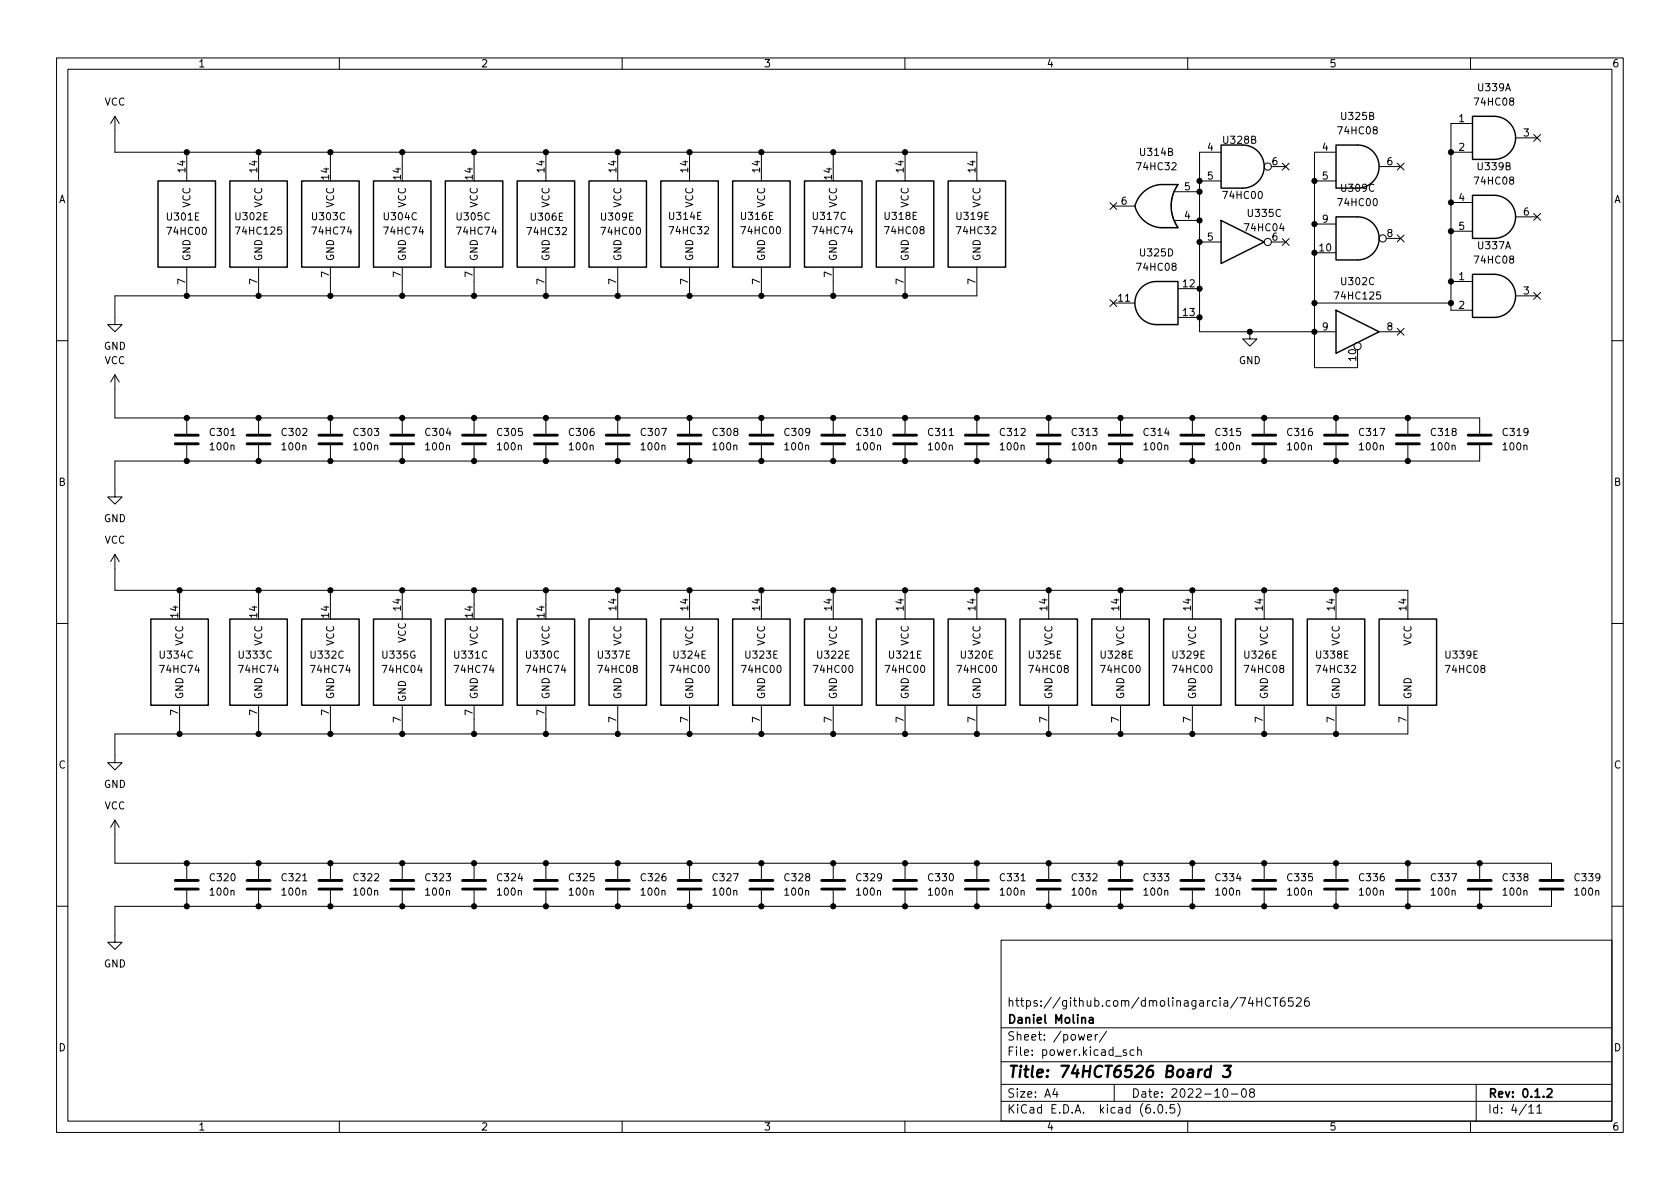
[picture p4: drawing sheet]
<svg xmlns="http://www.w3.org/2000/svg" width="297mm" height="210mm" viewBox="0 0 297 210" stroke-linecap="round" stroke-linejoin="round" font-family="sans-serif">
<g fill="none" stroke="#000" stroke-width=".18">
<path d="M10 10.2h277v190.1h-277zM12 12.2h273v186.1h-273zM60 10.2v2M110 10.2v2M160 10.2v2M210 10.2v2M260 10.2v2M20.3 20.6v6.3h152.4v5.1M20.3 20.6l-.7 1.2M20.3 20.6l.8 1.2M33 26.9v5.1M45.7 26.9v5.1"/>
<path d="M58.4 26.9v2.6M71.1 26.9v2.6M83.8 26.9v2.6M96.5 26.9v5.1M109.2 26.9v5.1M121.9 26.9v5.1M134.6 26.9v5.1M147.3 26.9v2.6M160 26.9v5.1M196.2 35.8l1.3 1.3M196.8 36.4h3.9M197.5 35.8l-1.3 1.3"/>
<path d="M205.1 32.6h3.2a6.7 6.7 0 0 0 0 7.7h-3.2M207.8 39h4.3M207.8 33.9h4.3M212.1 32h3.8M215.9 26.9h-3.8v31.8h24.1M224.8 29.5h2.5M226.7 28.8l1.2 1.3M227.9 28.8l-1.2 1.3M232.4 39.6h3.8M232.4 32h3.8M236.2 26.9h-3.8v38.1h7.6v-3.2M243.8 29.5h3.8"/>
<path d="M247 28.8l1.3 1.3M248.3 28.8l-1.3 1.3M256.5 26.9h3.8M256.5 35.8h3.8M260.3 21.8h-3.8v33.1h3.8M268 38.3h3.8M268 24.4h3.8M271.2 37.7l1.2 1.3M271.2 23.8l1.2 1.2M272.4 37.7l-1.2 1.3M272.4 23.8l-1.2 1.2M33 47.2v5.1"/>
<path d="M45.7 47.2v5.1M58.4 47.2v5.1M71.1 47.2v5.1M83.8 47.2v5.1M96.5 47.2v5.1M109.2 47.2v5.1M121.9 47.2v5.1M134.6 47.2v5.1M147.3 47.2v5.1M160 47.2v5.1M172.7 47.2v5.1h-152.4v5.1h1.3l-1.3 1.3-1.3-1.3h1.3M196.2 53l1.3 1.2"/>
<path d="M196.8 53.6h3.9M197.5 53l-1.3 1.2M208.3 51h3.8M208.3 56.1h3.8M212.1 42.8h3.8M221 58.7v1.2h1.2l-1.2 1.3-1.3-1.3h1.3M224.8 42.8h2.5M226.7 42.2l1.2 1.2M227.9 42.2l-1.2 1.2M232.4 44.7h3.8M232.4 53.6h24.1M243.8 58.7h3.8"/>
<path d="M245.1 42.2h2.5M247 41.5l1.3 1.3M247 58.1l1.3 1.2M248.3 41.5l-1.3 1.3M248.3 58.1l-1.3 1.2M256.5 49.8h3.8M256.5 40.9h3.8M268 52.3h3.8M271.2 51.7l1.2 1.2M272.4 51.7l-1.2 1.2M10 60.2h2M20.3 66.3v7.6h241.3v2.8"/>
<path d="M20.3 66.3l-.7 1.3M20.3 66.3l.8 1.3M33 73.9v2.8M33 78.7v2.8M45.7 73.9v2.8M45.7 78.7v2.8M58.4 73.9v2.8M58.4 78.7v2.8M71.1 73.9v2.8M71.1 78.7v2.8M83.8 73.9v2.8M83.8 78.7v2.8"/>
<path d="M96.5 73.9v2.8M96.5 78.7v2.8M109.2 73.9v2.8M109.2 78.7v2.8M121.9 73.9v2.8M121.9 78.7v2.8M134.6 73.9v2.8M134.6 78.7v2.8M147.3 73.9v2.8M147.3 78.7v2.8M160 73.9v2.8M160 78.7v2.8"/>
<path d="M172.7 73.9v2.8M172.7 78.7v2.8M185.4 73.9v2.8M185.4 78.7v2.8M198.1 73.9v2.8M198.1 78.7v2.8M210.8 73.9v2.8M210.8 78.7v2.8M223.5 73.9v2.8M223.5 78.7v2.8M236.2 73.9v2.8M236.2 78.7v2.8"/>
<path d="M248.9 73.9v2.8M248.9 78.7v2.8M261.6 78.7v2.8h-241.3v6.4h-1.3l1.3 1.2 1.3-1.2h-1.3M285 60.2h2M20.3 98v6.4h228.6v5.1M20.3 98l-.7 1.3M20.3 98l.8 1.3M10 110.2h2M31.7 104.4v2.5M45.7 104.4v2.5M58.4 104.4v2.5M71.1 104.4v5.1"/>
<path d="M83.8 104.4v2.5M96.5 104.4v2.5M109.2 104.4v5.1M121.9 104.4v5.1M134.6 104.4v5.1M147.3 104.4v5.1M160 104.4v5.1M172.7 104.4v5.1M185.4 104.4v5.1M198.1 104.4v5.1M210.8 104.4v5.1M223.5 104.4v5.1"/>
<path d="M236.2 104.4v5.1M285 110.2h2M31.7 124.7v5.1M45.7 124.7v5.1M58.4 124.7v5.1M71.1 124.7v5.1M83.8 124.7v5.1M96.5 124.7v5.1M109.2 124.7v5.1M121.9 124.7v5.1M134.6 124.7v5.1M147.3 124.7v5.1"/>
<path d="M160 124.7v5.1M172.7 124.7v5.1M185.4 124.7v5.1M198.1 124.7v5.1M210.8 124.7v5.1M223.5 124.7v5.1M236.2 124.7v5.1M248.9 124.7v5.1h-228.6v5.1h1.3l-1.3 1.2-1.3-1.2h1.3M20.3 145v7.6h254v2.8M20.3 145l-.7 1.3M20.3 145l.8 1.3M33 152.6v2.8"/>
<path d="M33 157.5v2.8M45.7 152.6v2.8M45.7 157.5v2.8M58.4 152.6v2.8M58.4 157.5v2.8M71.1 152.6v2.8M71.1 157.5v2.8M83.8 152.6v2.8M83.8 157.5v2.8M96.5 152.6v2.8M96.5 157.5v2.8M109.2 152.6v2.8"/>
<path d="M109.2 157.5v2.8M121.9 152.6v2.8M121.9 157.5v2.8M134.6 152.6v2.8M134.6 157.5v2.8M147.3 152.6v2.8M147.3 157.5v2.8M160 152.6v2.8M160 157.5v2.8M172.7 152.6v2.8M172.7 157.5v2.8M185.4 152.6v2.8"/>
<path d="M185.4 157.5v2.8M198.1 152.6v2.8M198.1 157.5v2.8M210.8 152.6v2.8M210.8 157.5v2.8M223.5 152.6v2.8M223.5 157.5v2.8M236.2 152.6v2.8M236.2 157.5v2.8M248.9 152.6v2.8M248.9 157.5v2.8M261.6 152.6v2.8"/>
<path d="M261.6 157.5v2.8M274.3 157.5v2.8h-254v6.3h-1.3l1.3 1.3 1.3-1.3h-1.3M10 160.2h2M177 166.3h108v32h-108zM221.1 176.4l-.4 1h.9M221.4 176.9v1M222.2 176.4v1.5M222.2 177.1h.9M223.1 176.4v1.5M224.6 176.6a.6 .6 0 0 0-.7 0 .6 .6 0 0 0-.2 .7 .56 .56 0 0 0 .3 .6 .56 .56 0 0 0 .6-.1M225.1 176.4h.8M225.5 176.4v1.5"/>
<path d="M227.1 176.4a.59 .59 0 0 0-.7 .7v.5l.1 .3h.4l.2-.1 .1-.5-.1-.2-.5-.1-.2 .3M228.6 176.4h-.7l-.1 .7 .2-.1 .5 .1 .1 .2v.5l-.2 .1-.6-.1M229.2 176.6l.6-.2 .2 .2 .1 .3-1 1h1M231.4 176.4a.59 .59 0 0 0-.8 .7v.5l.2 .3h.4l.2-.1 .1-.5-.1-.2-.5-.1-.3 .3M285 160.2h2M60 198.3v2M110 198.3v2M160 198.3v2M177 194.8h108M177 191.8h108M177 187.8h108M177 181.8h108"/>
<path d="M186.5 192.5l-.4 1h1M186.9 193v1M192.3 183.4l.7-.1-.1-.3-.4-.1-.2 .2 .1 .8h.5M193.6 182.9v1M194.1 182.9l-.3 .1-.2 .2M195.6 182.4l-1.2 1.9M197 191.8v3M199.1 185.7l-.3-.1-.2 .2v.3l.5 .1v.4h-.5M200.5 185.7l-.4-.1-.3 .3v.4l.1 .3h.6M201.1 185.8l.3-.2 .3 .1 .1 .9M201.1 185.1v1.5M204.1 196.7v.1"/>
<path d="M204.9 195.4l.2-.1a.81 .81 0 0 1 .6 .7 .81 .81 0 0 1-.3 .8h-.2a.81 .81 0 0 1-.6-.6 .81 .81 0 0 1 .3-.8zM206.2 196.7v.1M207.6 195.3h-.7v.7l.2-.1 .5 .1 .1 .2-.1 .5-.2 .1-.5-.1M208.2 195.1a1.72 1.72 0 0 1 0 2.3M210 198.3v2M216.4 192.6l.2-.1a.81 .81 0 0 1 .6 .7 .81 .81 0 0 1-.3 .8h-.2a.81 .81 0 0 1-.6-.6 .81 .81 0 0 1 .3-.8zM217.7 193.5h1.2M219.7 192.6l.2-.1a.81 .81 0 0 1 .5 .7 .81 .81 0 0 1-.3 .8h-.1a.81 .81 0 0 1-.6-.6 .81 .81 0 0 1 .3-.8zM221.2 193.2l-.3-.3 .1-.2 .2-.2 .4 .1 .2 .2-.1 .2-.6 .2-.2 .3 .1 .4 .2 .1h.4l.2-.3-.1-.4-.2-.1M260 198.3v2M261 191.8v6.5M270.3 195.8l.4-.5v1.5"/>
<path d="M270.3 196.8h.9M271.7 195.8l.5-.5v1.5M271.7 196.8h.9"/>
<circle cx="224.2" cy="29.5" r=".63"/>
<circle cx="224.2" cy="42.8" r=".63"/>
<circle cx="244.5" cy="42.2" r=".63"/>
<circle cx="240" cy="61.2" r=".63"/>
</g>
<path d="M192.6 180h.6l.1 .9M193.3 180.3l-.5 .1a.29 .29 0 0 0-.3 .2 .29 .29 0 0 0 .3 .3h.5M273.6 192.7l.5-.2 .2 .2 .1 .3-.9 1h.9" fill="none" stroke="#000" stroke-width=".3"/>
<path d="M214 189.2a.66 .66 0 0 0-.9 .3l-.1 .6 .1 .3 .2 .1 .6-.1M214.1 188.5l-.2 2M216.4 188.5h1.3l-.8 .7h.3l.3 .2v.2l-.2 .7-.3 .2h-.5l-.3-.2" fill="none" stroke="#000" stroke-width=".4"/>
<g fill="none" stroke="#000" stroke-width=".25">
<path d="M27.9 32h10.2v15.2h-10.2zM40.6 32h10.2v15.2h-10.2zM53.3 32h10.2v15.2h-10.2zM66 32h10.2v15.2h-10.2zM78.7 32h10.2v15.2h-10.2zM91.4 32h10.2v15.2h-10.2zM104.1 32h10.2v15.2h-10.2zM116.8 32h10.2v15.2h-10.2zM129.5 32h10.2v15.2h-10.2zM142.2 32h10.2v15.2h-10.2zM154.9 32h10.2v15.2h-10.2zM167.6 32h10.2v15.2h-10.2z"/>
<path d="M200.7 36.4a5.2 5.2 0 0 1 4.4-3.8h3.2a6.6 6.6 0 0 0 0 7.6l-3.2 .1a5.1 5.1 0 0 1-4.4-3.9M215.9 39l7.6 3.8-7.6 3.8zM215.9 25.6h3.8a3.8 3.8 0 0 1 3.8 3.9 3.8 3.8 0 0 1-3.8 3.8h-3.8zM236.2 38.3h3.8a3.8 3.8 0 0 1 3.8 3.9 3.8 3.8 0 0 1-3.8 3.8h-3.8zM236.2 25.6h3.8a3.8 3.8 0 0 1 3.8 3.9 3.8 3.8 0 0 1-3.8 3.8h-3.8zM260.3 34.5h3.9a3.8 3.8 0 0 1 3.8 3.8 3.8 3.8 0 0 1-3.8 3.9h-3.9zM260.3 20.6h3.9a3.8 3.8 0 0 1 3.8 3.8 3.8 3.8 0 0 1-3.8 3.8h-3.9zM201.8 50.9a3.8 3.8 0 0 1 2.7-1.1h3.8v7.6h-3.8a3.8 3.8 0 0 1-3.5-2.4 3.8 3.8 0 0 1 .8-4.1zM236.2 54.9l7.6 3.8-7.6 3.8zM260.3 48.5h3.9a3.8 3.8 0 0 1 3.8 3.8 3.8 3.8 0 0 1-3.8 3.8h-3.9zM26.7 109.5h10.1v15.2h-10.1zM40.6 109.5h10.2v15.2h-10.2z"/>
<path d="M53.3 109.5h10.2v15.2h-10.2zM66 109.5h10.2v15.2h-10.2zM78.7 109.5h10.2v15.2h-10.2zM91.4 109.5h10.2v15.2h-10.2zM104.1 109.5h10.2v15.2h-10.2zM116.8 109.5h10.2v15.2h-10.2zM129.5 109.5h10.2v15.2h-10.2zM142.2 109.5h10.2v15.2h-10.2zM154.9 109.5h10.2v15.2h-10.2zM167.6 109.5h10.2v15.2h-10.2zM180.3 109.5h10.2v15.2h-10.2zM193 109.5h10.2v15.2h-10.2z"/>
<path d="M205.7 109.5h10.2v15.2h-10.2zM218.4 109.5h10.2v15.2h-10.2zM231.1 109.5h10.2v15.2h-10.2zM243.8 109.5h10.2v15.2h-10.2z"/>
</g>
<g fill="none" stroke="#000" stroke-width=".51">
<path d="M31 78.5h4.1M31 77h4.1M43.7 78.5h4.1M43.7 77h4.1M56.4 78.5h4.1M56.4 77h4.1M69.1 78.5h4.1M69.1 77h4.1M81.8 78.5h4.1M81.8 77h4.1M94.5 78.5h4.1M94.5 77h4.1"/>
<path d="M107.2 78.5h4.1M107.2 77h4.1M119.9 78.5h4.1M119.9 77h4.1M132.6 78.5h4.1M132.6 77h4.1M145.3 78.5h4.1M145.3 77h4.1M158 78.5h4.1M158 77h4.1M170.7 78.5h4.1M170.7 77h4.1"/>
<path d="M183.4 78.5h4.1M183.4 77h4.1M196.1 78.5h4.1M196.1 77h4.1M208.8 78.5h4.1M208.8 77h4.1M221.5 78.5h4.1M221.5 77h4.1M234.2 78.5h4.1M234.2 77h4.1M246.9 78.5h4.1M246.9 77h4.1"/>
<path d="M259.6 78.5h4.1M259.6 77h4.1M31 157.2h4.1M31 155.7h4.1M43.7 157.2h4.1M43.7 155.7h4.1M56.4 157.2h4.1M56.4 155.7h4.1M69.1 157.2h4.1M69.1 155.7h4.1M81.8 157.2h4.1M81.8 155.7h4.1"/>
<path d="M94.5 157.2h4.1M94.5 155.7h4.1M107.2 157.2h4.1M107.2 155.7h4.1M119.9 157.2h4.1M119.9 155.7h4.1M132.6 157.2h4.1M132.6 155.7h4.1M145.3 157.2h4.1M145.3 155.7h4.1M158 157.2h4.1M158 155.7h4.1"/>
<path d="M170.7 157.2h4.1M170.7 155.7h4.1M183.4 157.2h4.1M183.4 155.7h4.1M196.1 157.2h4.1M196.1 155.7h4.1M208.8 157.2h4.1M208.8 155.7h4.1M221.5 157.2h4.1M221.5 155.7h4.1M234.2 157.2h4.1M234.2 155.7h4.1"/>
<path d="M246.9 157.2h4.1M246.9 155.7h4.1M259.6 157.2h4.1M259.6 155.7h4.1M272.3 157.2h4.1M272.3 155.7h4.1"/>
</g>
<g fill="#000" stroke="#000" stroke-width=".18">
<circle cx="33" cy="26.9" r=".46"/>
<circle cx="45.7" cy="26.9" r=".46"/>
<circle cx="58.4" cy="26.9" r=".46"/>
<circle cx="71.1" cy="26.9" r=".46"/>
<circle cx="83.8" cy="26.9" r=".46"/>
<circle cx="96.5" cy="26.9" r=".46"/>
<circle cx="109.2" cy="26.9" r=".46"/>
<circle cx="121.9" cy="26.9" r=".46"/>
<circle cx="134.6" cy="26.9" r=".46"/>
<circle cx="147.3" cy="26.9" r=".46"/>
<circle cx="160" cy="26.9" r=".46"/>
<circle cx="212.1" cy="32" r=".46"/>
<circle cx="212.1" cy="33.9" r=".46"/>
<circle cx="212.1" cy="39" r=".46"/>
<circle cx="232.4" cy="32" r=".46"/>
<circle cx="232.4" cy="39.6" r=".46"/>
<circle cx="256.5" cy="35.8" r=".46"/>
<circle cx="256.5" cy="26.9" r=".46"/>
<circle cx="33" cy="52.3" r=".46"/>
<circle cx="45.7" cy="52.3" r=".46"/>
<circle cx="58.4" cy="52.3" r=".46"/>
<circle cx="71.1" cy="52.3" r=".46"/>
<circle cx="83.8" cy="52.3" r=".46"/>
<circle cx="96.5" cy="52.3" r=".46"/>
<circle cx="109.2" cy="52.3" r=".46"/>
<circle cx="121.9" cy="52.3" r=".46"/>
<circle cx="134.6" cy="52.3" r=".46"/>
<circle cx="147.3" cy="52.3" r=".46"/>
<circle cx="160" cy="52.3" r=".46"/>
<circle cx="212.1" cy="42.8" r=".46"/>
<circle cx="212.1" cy="56.1" r=".46"/>
<circle cx="212.1" cy="51" r=".46"/>
<circle cx="221" cy="58.7" r=".46"/>
<circle cx="232.4" cy="58.7" r=".46"/>
<circle cx="232.4" cy="53.6" r=".46"/>
<circle cx="232.4" cy="44.7" r=".46"/>
<circle cx="256.5" cy="40.9" r=".46"/>
<circle cx="256.5" cy="53.6" r=".46"/>
<circle cx="256.5" cy="49.8" r=".46"/>
<circle cx="33" cy="73.9" r=".46"/>
<circle cx="45.7" cy="73.9" r=".46"/>
<circle cx="58.4" cy="73.9" r=".46"/>
<circle cx="71.1" cy="73.9" r=".46"/>
<circle cx="83.8" cy="73.9" r=".46"/>
<circle cx="96.5" cy="73.9" r=".46"/>
<circle cx="109.2" cy="73.9" r=".46"/>
<circle cx="121.9" cy="73.9" r=".46"/>
<circle cx="134.6" cy="73.9" r=".46"/>
<circle cx="147.3" cy="73.9" r=".46"/>
<circle cx="160" cy="73.9" r=".46"/>
<circle cx="172.7" cy="73.9" r=".46"/>
<circle cx="185.4" cy="73.9" r=".46"/>
<circle cx="198.1" cy="73.9" r=".46"/>
<circle cx="210.8" cy="73.9" r=".46"/>
<circle cx="223.5" cy="73.9" r=".46"/>
<circle cx="236.2" cy="73.9" r=".46"/>
<circle cx="248.9" cy="73.9" r=".46"/>
<circle cx="33" cy="81.5" r=".46"/>
<circle cx="45.7" cy="81.5" r=".46"/>
<circle cx="58.4" cy="81.5" r=".46"/>
<circle cx="71.1" cy="81.5" r=".46"/>
<circle cx="83.8" cy="81.5" r=".46"/>
<circle cx="96.5" cy="81.5" r=".46"/>
<circle cx="109.2" cy="81.5" r=".46"/>
<circle cx="121.9" cy="81.5" r=".46"/>
<circle cx="134.6" cy="81.5" r=".46"/>
<circle cx="147.3" cy="81.5" r=".46"/>
<circle cx="160" cy="81.5" r=".46"/>
<circle cx="172.7" cy="81.5" r=".46"/>
<circle cx="185.4" cy="81.5" r=".46"/>
<circle cx="198.1" cy="81.5" r=".46"/>
<circle cx="210.8" cy="81.5" r=".46"/>
<circle cx="223.5" cy="81.5" r=".46"/>
<circle cx="236.2" cy="81.5" r=".46"/>
<circle cx="248.9" cy="81.5" r=".46"/>
<circle cx="31.7" cy="104.4" r=".46"/>
<circle cx="45.7" cy="104.4" r=".46"/>
<circle cx="58.4" cy="104.4" r=".46"/>
<circle cx="71.1" cy="104.4" r=".46"/>
<circle cx="83.8" cy="104.4" r=".46"/>
<circle cx="96.5" cy="104.4" r=".46"/>
<circle cx="109.2" cy="104.4" r=".46"/>
<circle cx="121.9" cy="104.4" r=".46"/>
<circle cx="134.6" cy="104.4" r=".46"/>
<circle cx="147.3" cy="104.4" r=".46"/>
<circle cx="160" cy="104.4" r=".46"/>
<circle cx="172.7" cy="104.4" r=".46"/>
<circle cx="185.4" cy="104.4" r=".46"/>
<circle cx="198.1" cy="104.4" r=".46"/>
<circle cx="210.8" cy="104.4" r=".46"/>
<circle cx="223.5" cy="104.4" r=".46"/>
<circle cx="236.2" cy="104.4" r=".46"/>
<circle cx="31.7" cy="129.8" r=".46"/>
<circle cx="45.7" cy="129.8" r=".46"/>
<circle cx="58.4" cy="129.8" r=".46"/>
<circle cx="71.1" cy="129.8" r=".46"/>
<circle cx="83.8" cy="129.8" r=".46"/>
<circle cx="96.5" cy="129.8" r=".46"/>
<circle cx="109.2" cy="129.8" r=".46"/>
<circle cx="121.9" cy="129.8" r=".46"/>
<circle cx="134.6" cy="129.8" r=".46"/>
<circle cx="147.3" cy="129.8" r=".46"/>
<circle cx="160" cy="129.8" r=".46"/>
<circle cx="172.7" cy="129.8" r=".46"/>
<circle cx="185.4" cy="129.8" r=".46"/>
<circle cx="198.1" cy="129.8" r=".46"/>
<circle cx="210.8" cy="129.8" r=".46"/>
<circle cx="223.5" cy="129.8" r=".46"/>
<circle cx="236.2" cy="129.8" r=".46"/>
<circle cx="33" cy="152.6" r=".46"/>
<circle cx="45.7" cy="152.6" r=".46"/>
<circle cx="58.4" cy="152.6" r=".46"/>
<circle cx="71.1" cy="152.6" r=".46"/>
<circle cx="83.8" cy="152.6" r=".46"/>
<circle cx="96.5" cy="152.6" r=".46"/>
<circle cx="109.2" cy="152.6" r=".46"/>
<circle cx="121.9" cy="152.6" r=".46"/>
<circle cx="134.6" cy="152.6" r=".46"/>
<circle cx="147.3" cy="152.6" r=".46"/>
<circle cx="160" cy="152.6" r=".46"/>
<circle cx="172.7" cy="152.6" r=".46"/>
<circle cx="185.4" cy="152.6" r=".46"/>
<circle cx="198.1" cy="152.6" r=".46"/>
<circle cx="210.8" cy="152.6" r=".46"/>
<circle cx="223.5" cy="152.6" r=".46"/>
<circle cx="236.2" cy="152.6" r=".46"/>
<circle cx="248.9" cy="152.6" r=".46"/>
<circle cx="261.6" cy="152.6" r=".46"/>
<circle cx="33" cy="160.3" r=".46"/>
<circle cx="45.7" cy="160.3" r=".46"/>
<circle cx="58.4" cy="160.3" r=".46"/>
<circle cx="71.1" cy="160.3" r=".46"/>
<circle cx="83.8" cy="160.3" r=".46"/>
<circle cx="96.5" cy="160.3" r=".46"/>
<circle cx="109.2" cy="160.3" r=".46"/>
<circle cx="121.9" cy="160.3" r=".46"/>
<circle cx="134.6" cy="160.3" r=".46"/>
<circle cx="147.3" cy="160.3" r=".46"/>
<circle cx="160" cy="160.3" r=".46"/>
<circle cx="172.7" cy="160.3" r=".46"/>
<circle cx="185.4" cy="160.3" r=".46"/>
<circle cx="198.1" cy="160.3" r=".46"/>
<circle cx="210.8" cy="160.3" r=".46"/>
<circle cx="223.5" cy="160.3" r=".46"/>
<circle cx="236.2" cy="160.3" r=".46"/>
<circle cx="248.9" cy="160.3" r=".46"/>
<circle cx="261.6" cy="160.3" r=".46"/>
</g>
<text font-size="2.8" x="178" y="190.6">Title: 74HCT6526 Board 3</text>
<g font-size="2.1">
<text x="178" y="178">https://github.com/dmolinagarcia/74HCT6526</text>
<text x="178" y="184">Sheet: /power/</text>
<text x="178" y="181">Daniel Molina</text>
<text x="178" y="186.7">File: power.kicad_sch</text>
<text x="178" y="196.9">KiCad E.D.A. kicad (6.0.5)</text>
<text x="178" y="194.1">Size: A4</text>
<text x="200" y="194.1">Date: 2022-10-08</text>
<text x="263" y="194.1">Rev: 0.1.2</text>
<text x="263" y="196.9">Id: 4/11</text>
</g>
<g font-size="1.8">
<text x="35" y="11.9">1</text>
<text x="85" y="11.9">2</text>
<text x="135" y="11.9">3</text>
<text x="185" y="11.9">4</text>
<text x="235" y="11.9">5</text>
<text x="285" y="11.9">6</text>
<text x="261.4" y="16.1">U339A</text>
<text x="18.5" y="18.7">VCC</text>
<text x="236.8" y="23.7">74HC08</text>
<text x="237.3" y="21.2">U325B</text>
<text x="258" y="21.6">1</text>
<text x="260.9" y="18.7">74HC08</text>
<text x="201.7" y="27.6">U314B</text>
<text x="213.5" y="26.7">4</text>
<text x="216.4" y="25.4">U328B</text>
<text x="224.9" y="29.2">6</text>
<text x="233.8" y="26.7">4</text>
<text x="245.3" y="29.2">6</text>
<text x="258" y="26.7">2</text>
<text x="269.4" y="24.1">3</text>
<text x="10.3" y="35.9">A</text>
<text x="32.8" y="30.4" transform="rotate(-90 32.8 30.4)">14</text>
<text x="45.5" y="30.4" transform="rotate(-90 45.5 30.4)">14</text>
<text x="58.2" y="31.7" transform="rotate(-90 58.2 31.7)">14</text>
<text x="70.9" y="31.7" transform="rotate(-90 70.9 31.7)">14</text>
<text x="83.6" y="31.7" transform="rotate(-90 83.6 31.7)">14</text>
<text x="96.3" y="30.4" transform="rotate(-90 96.3 30.4)">14</text>
<text x="109" y="30.4" transform="rotate(-90 109 30.4)">14</text>
<text x="121.7" y="30.4" transform="rotate(-90 121.7 30.4)">14</text>
<text x="134.4" y="30.4" transform="rotate(-90 134.4 30.4)">14</text>
<text x="147.1" y="31.7" transform="rotate(-90 147.1 31.7)">14</text>
<text x="159.8" y="30.4" transform="rotate(-90 159.8 30.4)">14</text>
<text x="172.5" y="30.4" transform="rotate(-90 172.5 30.4)">14</text>
<text x="201.2" y="30.1">74HC32</text>
<text x="209.4" y="33.6">5</text>
<text x="213.5" y="31.7">5</text>
<text x="216.5" y="35.2">74HC00</text>
<text x="233.8" y="31.7">5</text>
<text x="237.3" y="33.9">U309C</text>
<text x="258" y="35.6">4</text>
<text x="260.9" y="32.6">74HC08</text>
<text x="261.4" y="30.1">U339B</text>
<text x="285.3" y="35.9">A</text>
<text x="29.6" y="39">U301E</text>
<text x="29.8" y="41.5">74HC00</text>
<text x="33.7" y="36.7" transform="rotate(-90 33.7 36.7)">VCC</text>
<text x="41.8" y="38.9">U302E</text>
<text x="42" y="41.5">74HC125</text>
<text x="46.4" y="36.7" transform="rotate(-90 46.4 36.7)">VCC</text>
<text x="55.3" y="38.9">U303C</text>
<text x="55.4" y="41.5">74HC74</text>
<text x="59.1" y="36.7" transform="rotate(-90 59.1 36.7)">VCC</text>
<text x="68" y="38.9">U304C</text>
<text x="68.1" y="41.5">74HC74</text>
<text x="71.8" y="36.7" transform="rotate(-90 71.8 36.7)">VCC</text>
<text x="80.9" y="39">U305C</text>
<text x="81" y="41.5">74HC74</text>
<text x="84.5" y="36.7" transform="rotate(-90 84.5 36.7)">VCC</text>
<text x="93.4" y="41.6">74HC32</text>
<text x="94" y="39">U306E</text>
<text x="97.2" y="36.7" transform="rotate(-90 97.2 36.7)">VCC</text>
<text x="106.4" y="39">U309E</text>
<text x="106.5" y="41.5">74HC00</text>
<text x="109.9" y="36.7" transform="rotate(-90 109.9 36.7)">VCC</text>
<text x="118.4" y="38.9">U314E</text>
<text x="118.6" y="41.4">74HC32</text>
<text x="122.6" y="36.7" transform="rotate(-90 122.6 36.7)">VCC</text>
<text x="131.1" y="38.9">U316E</text>
<text x="131.3" y="41.4">74HC00</text>
<text x="135.3" y="36.7" transform="rotate(-90 135.3 36.7)">VCC</text>
<text x="143.9" y="38.9">U317C</text>
<text x="144" y="41.4">74HC74</text>
<text x="148" y="36.7" transform="rotate(-90 148 36.7)">VCC</text>
<text x="156.5" y="38.9">U318E</text>
<text x="156.7" y="41.4">74HC08</text>
<text x="160.7" y="36.7" transform="rotate(-90 160.7 36.7)">VCC</text>
<text x="169.2" y="38.9">U319E</text>
<text x="169.4" y="41.4">74HC32</text>
<text x="173.4" y="36.7" transform="rotate(-90 173.4 36.7)">VCC</text>
<text x="198.3" y="36.2">6</text>
<text x="209.4" y="38.7">4</text>
<text x="220.3" y="40.9">74HC04</text>
<text x="220.8" y="38.3">U335C</text>
<text x="233.8" y="39.4">9</text>
<text x="236.8" y="36.4">74HC00</text>
<text x="245.3" y="41.9">8</text>
<text x="258" y="40.6">5</text>
<text x="269.4" y="38.1">6</text>
<text x="33.7" y="46.2" transform="rotate(-90 33.7 46.2)">GND</text>
<text x="46.4" y="46.2" transform="rotate(-90 46.4 46.2)">GND</text>
<text x="59.1" y="46.2" transform="rotate(-90 59.1 46.2)">GND</text>
<text x="71.8" y="46.2" transform="rotate(-90 71.8 46.2)">GND</text>
<text x="84.5" y="46.2" transform="rotate(-90 84.5 46.2)">GND</text>
<text x="97.2" y="46.2" transform="rotate(-90 97.2 46.2)">GND</text>
<text x="109.9" y="46.2" transform="rotate(-90 109.9 46.2)">GND</text>
<text x="122.6" y="46.2" transform="rotate(-90 122.6 46.2)">GND</text>
<text x="135.3" y="46.2" transform="rotate(-90 135.3 46.2)">GND</text>
<text x="148" y="46.2" transform="rotate(-90 148 46.2)">GND</text>
<text x="160.7" y="46.2" transform="rotate(-90 160.7 46.2)">GND</text>
<text x="173.4" y="46.2" transform="rotate(-90 173.4 46.2)">GND</text>
<text x="201.2" y="47.9">74HC08</text>
<text x="201.7" y="45.3">U325D</text>
<text x="213.5" y="42.5">5</text>
<text x="224.9" y="42.5">6</text>
<text x="233.3" y="44.4">10</text>
<text x="260.9" y="46.6">74HC08</text>
<text x="261.4" y="44.1">U337A</text>
<text x="32.8" y="50.3" transform="rotate(-90 32.8 50.3)">7</text>
<text x="45.5" y="50.3" transform="rotate(-90 45.5 50.3)">7</text>
<text x="58.2" y="49" transform="rotate(-90 58.2 49)">7</text>
<text x="70.9" y="49" transform="rotate(-90 70.9 49)">7</text>
<text x="83.6" y="49" transform="rotate(-90 83.6 49)">7</text>
<text x="96.3" y="50.3" transform="rotate(-90 96.3 50.3)">7</text>
<text x="109" y="50.3" transform="rotate(-90 109 50.3)">7</text>
<text x="121.7" y="50.3" transform="rotate(-90 121.7 50.3)">7</text>
<text x="134.4" y="50.3" transform="rotate(-90 134.4 50.3)">7</text>
<text x="147.1" y="49" transform="rotate(-90 147.1 49)">7</text>
<text x="159.8" y="50.3" transform="rotate(-90 159.8 50.3)">7</text>
<text x="172.5" y="50.3" transform="rotate(-90 172.5 50.3)">7</text>
<text x="197.8" y="53.3">11</text>
<text x="209.2" y="50.8">12</text>
<text x="236.3" y="53">74HC125</text>
<text x="237.3" y="50.4">U302C</text>
<text x="258" y="49.5">1</text>
<text x="269.4" y="52.1">3</text>
<text x="209.2" y="55.9">13</text>
<text x="233.8" y="58.4">9</text>
<text x="245.3" y="58.4">8</text>
<text x="258" y="54.6">2</text>
<text x="18.4" y="61.8">GND</text>
<text x="18.5" y="64.4">VCC</text>
<text x="219" y="64.4">GND</text>
<text x="239.8" y="63.8" transform="rotate(-90 239.8 63.8)">10</text>
<text x="37.2" y="77.1">C301</text>
<text x="49.9" y="77.1">C302</text>
<text x="62.6" y="77.1">C303</text>
<text x="75.3" y="77.1">C304</text>
<text x="88" y="77.1">C305</text>
<text x="100.7" y="77.1">C306</text>
<text x="113.4" y="77.1">C307</text>
<text x="126.1" y="77.1">C308</text>
<text x="138.8" y="77.1">C309</text>
<text x="151.5" y="77.1">C310</text>
<text x="164.2" y="77.1">C311</text>
<text x="176.9" y="77.1">C312</text>
<text x="189.6" y="77.1">C313</text>
<text x="202.3" y="77.1">C314</text>
<text x="215" y="77.1">C315</text>
<text x="227.7" y="77.1">C316</text>
<text x="240.4" y="77.1">C317</text>
<text x="253.1" y="77.1">C318</text>
<text x="265.8" y="77.1">C319</text>
<text x="37.3" y="79.6">100n</text>
<text x="50" y="79.6">100n</text>
<text x="62.7" y="79.6">100n</text>
<text x="75.4" y="79.6">100n</text>
<text x="88.1" y="79.6">100n</text>
<text x="100.8" y="79.6">100n</text>
<text x="113.5" y="79.6">100n</text>
<text x="126.2" y="79.6">100n</text>
<text x="138.9" y="79.6">100n</text>
<text x="151.6" y="79.6">100n</text>
<text x="164.3" y="79.6">100n</text>
<text x="177" y="79.6">100n</text>
<text x="189.7" y="79.6">100n</text>
<text x="202.4" y="79.6">100n</text>
<text x="215.1" y="79.6">100n</text>
<text x="227.8" y="79.6">100n</text>
<text x="240.5" y="79.6">100n</text>
<text x="253.2" y="79.6">100n</text>
<text x="265.9" y="79.6">100n</text>
<text x="10.3" y="85.9">B</text>
<text x="285.3" y="85.9">B</text>
<text x="18.4" y="92.3">GND</text>
<text x="18.5" y="96.1">VCC</text>
<text x="70.9" y="107.9" transform="rotate(-90 70.9 107.9)">14</text>
<text x="109" y="107.9" transform="rotate(-90 109 107.9)">14</text>
<text x="121.7" y="107.9" transform="rotate(-90 121.7 107.9)">14</text>
<text x="134.4" y="107.9" transform="rotate(-90 134.4 107.9)">14</text>
<text x="147.1" y="107.9" transform="rotate(-90 147.1 107.9)">14</text>
<text x="159.8" y="107.9" transform="rotate(-90 159.8 107.9)">14</text>
<text x="172.5" y="107.9" transform="rotate(-90 172.5 107.9)">14</text>
<text x="185.2" y="107.9" transform="rotate(-90 185.2 107.9)">14</text>
<text x="197.9" y="107.9" transform="rotate(-90 197.9 107.9)">14</text>
<text x="210.6" y="107.9" transform="rotate(-90 210.6 107.9)">14</text>
<text x="223.3" y="107.9" transform="rotate(-90 223.3 107.9)">14</text>
<text x="236" y="107.9" transform="rotate(-90 236 107.9)">14</text>
<text x="248.7" y="107.9" transform="rotate(-90 248.7 107.9)">14</text>
<text x="31.5" y="109.2" transform="rotate(-90 31.5 109.2)">14</text>
<text x="45.5" y="109.2" transform="rotate(-90 45.5 109.2)">14</text>
<text x="58.2" y="109.2" transform="rotate(-90 58.2 109.2)">14</text>
<text x="71.8" y="113.7" transform="rotate(-90 71.8 113.7)">VCC</text>
<text x="83.6" y="109.2" transform="rotate(-90 83.6 109.2)">14</text>
<text x="96.3" y="109.2" transform="rotate(-90 96.3 109.2)">14</text>
<text x="28.4" y="116.5">U334C</text>
<text x="28.5" y="119">74HC74</text>
<text x="32.4" y="114.2" transform="rotate(-90 32.4 114.2)">VCC</text>
<text x="42.4" y="116.5">U333C</text>
<text x="42.5" y="119">74HC74</text>
<text x="46.4" y="114.2" transform="rotate(-90 46.4 114.2)">VCC</text>
<text x="55.1" y="116.5">U332C</text>
<text x="55.2" y="119">74HC74</text>
<text x="59.1" y="114.2" transform="rotate(-90 59.1 114.2)">VCC</text>
<text x="67.7" y="116.5">U335G</text>
<text x="67.9" y="119">74HC04</text>
<text x="80.5" y="116.5">U331C</text>
<text x="80.6" y="119">74HC74</text>
<text x="84.5" y="114.2" transform="rotate(-90 84.5 114.2)">VCC</text>
<text x="93.2" y="116.5">U330C</text>
<text x="93.3" y="119">74HC74</text>
<text x="97.2" y="114.2" transform="rotate(-90 97.2 114.2)">VCC</text>
<text x="105.8" y="116.5">U337E</text>
<text x="106" y="119">74HC08</text>
<text x="109.9" y="114.2" transform="rotate(-90 109.9 114.2)">VCC</text>
<text x="118.7" y="119">74HC00</text>
<text x="119.2" y="116.5">U324E</text>
<text x="122.6" y="114.2" transform="rotate(-90 122.6 114.2)">VCC</text>
<text x="131.4" y="119">74HC00</text>
<text x="131.9" y="116.5">U323E</text>
<text x="135.3" y="114.2" transform="rotate(-90 135.3 114.2)">VCC</text>
<text x="144.1" y="119">74HC00</text>
<text x="144.6" y="116.5">U322E</text>
<text x="148" y="114.2" transform="rotate(-90 148 114.2)">VCC</text>
<text x="156.8" y="119">74HC00</text>
<text x="157.3" y="116.5">U321E</text>
<text x="160.7" y="114.2" transform="rotate(-90 160.7 114.2)">VCC</text>
<text x="169.5" y="119">74HC00</text>
<text x="170" y="116.5">U320E</text>
<text x="173.4" y="114.2" transform="rotate(-90 173.4 114.2)">VCC</text>
<text x="182" y="116.5">U325E</text>
<text x="182.2" y="119">74HC08</text>
<text x="186.1" y="114.2" transform="rotate(-90 186.1 114.2)">VCC</text>
<text x="194.7" y="116.5">U328E</text>
<text x="194.9" y="119">74HC00</text>
<text x="198.8" y="114.2" transform="rotate(-90 198.8 114.2)">VCC</text>
<text x="207.4" y="116.5">U329E</text>
<text x="207.6" y="119">74HC00</text>
<text x="211.5" y="114.2" transform="rotate(-90 211.5 114.2)">VCC</text>
<text x="220.1" y="116.5">U326E</text>
<text x="220.3" y="119">74HC08</text>
<text x="224.2" y="114.2" transform="rotate(-90 224.2 114.2)">VCC</text>
<text x="232.8" y="116.5">U338E</text>
<text x="233" y="119">74HC32</text>
<text x="236.9" y="114.2" transform="rotate(-90 236.9 114.2)">VCC</text>
<text x="249.6" y="114.2" transform="rotate(-90 249.6 114.2)">VCC</text>
<text x="255.7" y="116.5">U339E</text>
<text x="255.8" y="119">74HC08</text>
<text x="32.4" y="123.7" transform="rotate(-90 32.4 123.7)">GND</text>
<text x="46.4" y="123.7" transform="rotate(-90 46.4 123.7)">GND</text>
<text x="59.1" y="123.7" transform="rotate(-90 59.1 123.7)">GND</text>
<text x="71.8" y="124.2" transform="rotate(-90 71.8 124.2)">GND</text>
<text x="84.5" y="123.7" transform="rotate(-90 84.5 123.7)">GND</text>
<text x="97.2" y="123.7" transform="rotate(-90 97.2 123.7)">GND</text>
<text x="109.9" y="123.7" transform="rotate(-90 109.9 123.7)">GND</text>
<text x="122.6" y="123.7" transform="rotate(-90 122.6 123.7)">GND</text>
<text x="135.3" y="123.7" transform="rotate(-90 135.3 123.7)">GND</text>
<text x="148" y="123.7" transform="rotate(-90 148 123.7)">GND</text>
<text x="160.7" y="123.7" transform="rotate(-90 160.7 123.7)">GND</text>
<text x="173.4" y="123.7" transform="rotate(-90 173.4 123.7)">GND</text>
<text x="186.1" y="123.7" transform="rotate(-90 186.1 123.7)">GND</text>
<text x="198.8" y="123.7" transform="rotate(-90 198.8 123.7)">GND</text>
<text x="211.5" y="123.7" transform="rotate(-90 211.5 123.7)">GND</text>
<text x="224.2" y="123.7" transform="rotate(-90 224.2 123.7)">GND</text>
<text x="236.9" y="123.7" transform="rotate(-90 236.9 123.7)">GND</text>
<text x="249.6" y="123.7" transform="rotate(-90 249.6 123.7)">GND</text>
<text x="31.5" y="126.5" transform="rotate(-90 31.5 126.5)">7</text>
<text x="45.5" y="126.5" transform="rotate(-90 45.5 126.5)">7</text>
<text x="58.2" y="126.5" transform="rotate(-90 58.2 126.5)">7</text>
<text x="70.9" y="127.7" transform="rotate(-90 70.9 127.7)">7</text>
<text x="83.6" y="126.5" transform="rotate(-90 83.6 126.5)">7</text>
<text x="96.3" y="126.5" transform="rotate(-90 96.3 126.5)">7</text>
<text x="109" y="127.7" transform="rotate(-90 109 127.7)">7</text>
<text x="121.7" y="127.7" transform="rotate(-90 121.7 127.7)">7</text>
<text x="134.4" y="127.7" transform="rotate(-90 134.4 127.7)">7</text>
<text x="147.1" y="127.7" transform="rotate(-90 147.1 127.7)">7</text>
<text x="159.8" y="127.7" transform="rotate(-90 159.8 127.7)">7</text>
<text x="172.5" y="127.7" transform="rotate(-90 172.5 127.7)">7</text>
<text x="185.2" y="127.7" transform="rotate(-90 185.2 127.7)">7</text>
<text x="197.9" y="127.7" transform="rotate(-90 197.9 127.7)">7</text>
<text x="210.6" y="127.7" transform="rotate(-90 210.6 127.7)">7</text>
<text x="223.3" y="127.7" transform="rotate(-90 223.3 127.7)">7</text>
<text x="236" y="127.7" transform="rotate(-90 236 127.7)">7</text>
<text x="248.7" y="127.7" transform="rotate(-90 248.7 127.7)">7</text>
<text x="10.3" y="135.9">C</text>
<text x="285.3" y="135.9">C</text>
<text x="18.4" y="139.3">GND</text>
<text x="18.5" y="143.1">VCC</text>
<text x="37.2" y="155.8">C320</text>
<text x="49.9" y="155.8">C321</text>
<text x="62.6" y="155.8">C322</text>
<text x="75.3" y="155.8">C323</text>
<text x="88" y="155.8">C324</text>
<text x="100.7" y="155.8">C325</text>
<text x="113.4" y="155.8">C326</text>
<text x="126.1" y="155.8">C327</text>
<text x="138.8" y="155.8">C328</text>
<text x="151.5" y="155.8">C329</text>
<text x="164.2" y="155.8">C330</text>
<text x="176.9" y="155.8">C331</text>
<text x="189.6" y="155.8">C332</text>
<text x="202.3" y="155.8">C333</text>
<text x="215" y="155.8">C334</text>
<text x="227.7" y="155.8">C335</text>
<text x="240.4" y="155.8">C336</text>
<text x="253.1" y="155.8">C337</text>
<text x="265.8" y="155.8">C338</text>
<text x="278.5" y="155.8">C339</text>
<text x="37.3" y="158.4">100n</text>
<text x="50" y="158.4">100n</text>
<text x="62.7" y="158.4">100n</text>
<text x="75.4" y="158.4">100n</text>
<text x="88.1" y="158.4">100n</text>
<text x="100.8" y="158.4">100n</text>
<text x="113.5" y="158.4">100n</text>
<text x="126.2" y="158.4">100n</text>
<text x="138.9" y="158.4">100n</text>
<text x="151.6" y="158.4">100n</text>
<text x="164.3" y="158.4">100n</text>
<text x="177" y="158.4">100n</text>
<text x="189.7" y="158.4">100n</text>
<text x="202.4" y="158.4">100n</text>
<text x="215.1" y="158.4">100n</text>
<text x="227.8" y="158.4">100n</text>
<text x="240.5" y="158.4">100n</text>
<text x="253.2" y="158.4">100n</text>
<text x="265.9" y="158.4">100n</text>
<text x="278.6" y="158.4">100n</text>
<text x="18.4" y="171.1">GND</text>
<text x="10.3" y="185.9">D</text>
<text x="285.3" y="185.9">D</text>
<text x="35" y="199.9">1</text>
<text x="85" y="199.9">2</text>
<text x="135" y="199.9">3</text>
<text x="185" y="199.9">4</text>
<text x="235" y="199.9">5</text>
<text x="285" y="199.9">6</text>
</g>
</svg>
